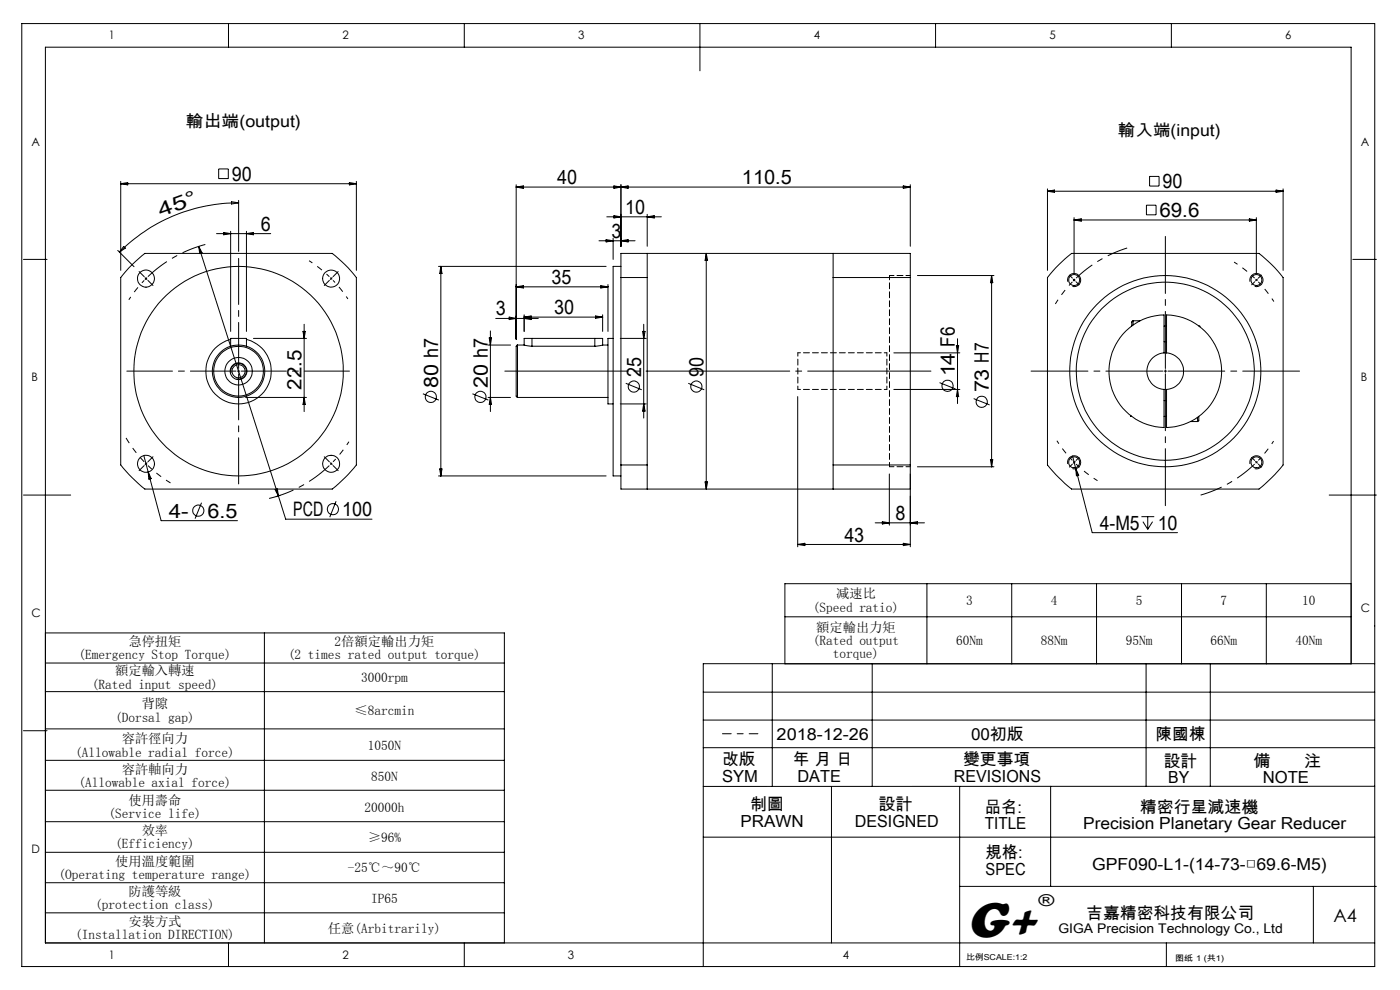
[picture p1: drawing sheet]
<svg xmlns="http://www.w3.org/2000/svg" width="297mm" height="210mm" viewBox="0 0 297 210" stroke-linecap="round" stroke-linejoin="round" font-family="sans-serif">
<g fill="none" stroke="#000" stroke-width=".21">
<path d="M4.6 5h287v200h-287zM48.5 5v5M98.5 5v5M148.5 5v10M198.5 5v5M248.5 5v5M25.6 38.5v18.9M25.6 39h50M25.6 39l1.5-.3v.5zM46.4 35.8h2v2.1h-2zM74.1 38.7l1.5 .3-1.5 .2zM75.6 38.5v18.9"/>
<path d="M109.5 39.7h83.6M109.5 39.2v32.8M109.5 39.7l1.5-.3v.6zM130.2 39.4l1.5 .3-1.5 .3zM131.7 39.2v13M131.7 39.7l1.5-.3v.6zM191.6 39.4l1.5 .3-1.5 .3zM193.1 39.2v13M243.9 37.4h2v2.1h-2zM5 55h5M25 53.1l3.4 3.5M26.2 52.3l.4 .3-1.3 .9z"/>
<path d="M27.4 56.8l3.3-3h39.8a29.2 29.2 0 0 1 5.1 5.1v39.7a32.9 32.9 0 0 1-5.1 5.1h-39.8a32.9 32.9 0 0 1-5.1-5.1v-39.7zM30.8 58.9l.2 .2M31 59.1l-.2 .2M31 59.1l.2 .2M31.2 58.9l-.2 .2M42.2 52.3l16.9 52.9M42.2 52.3l.7 1.3-.5 .2zM45.9 49.6h11.5M47.4 49.3l1.5 .3-1.5 .2zM48.9 49.1v21.2M49.1 42.8l1.5 .2-1.5 .3zM50.6 43a35.7 35.7 0 0 0-25.3 10.5"/>
<path d="M50.6 42.5v10.8M52.3 49.1v21.2M52.3 49.6l1.5-.3v.5zM93 56.5h35.6M93.5 56.5v44.5M93.5 56.5l.3 1.5h-.5zM127.1 51.1h7.6M128.6 50.8l1.5 .3-1.5 .2zM128.7 46h11.6M130.1 50.5v4.5M130.2 45.7l1.5 .3-1.5 .2zM131.7 51.1l1.5-.3v.5z"/>
<path d="M131.7 58.9v-5.1h61.4v5.1M131.7 56.5h-1.6v44.5h1.6M131.7 58.9v39.7M131.7 58.9h5.6M137.3 45.5v6.7M137.3 46l1.5-.3v.5zM137.3 53.8v5.1M137.3 58.9v39.7M149.8 53.8v49.9M149.8 53.8l.3 1.4h-.5zM176.7 53.8v5.1M176.7 58.9h16.4"/>
<path d="M176.7 58.9v39.7M193.1 58.9v39.7M194.6 58.4h16.3M210.4 58.4v40.6M210.4 58.4l.2 1.6h-.5zM222.2 40.1v17.3M222.2 40.6h50M222.2 40.6l1.5-.3v.5zM224.6 56.2l2.7-2.4h39.8a29.2 29.2 0 0 1 5.1 5.1v39.7a32.9 32.9 0 0 1-5.1 5.1h-39.8a32.9 32.9 0 0 1-5.1-5.1v-39.7zM226.5 59.8a1.38 1.38 0 0 1 1.2-1.8 1.38 1.38 0 0 1 1.5 1.5 1.38 1.38 0 0 1-1.7 1.2M227.7 59.2l.4 .4M227.9 46.2v11.7"/>
<path d="M227.9 46.7h38.6M227.9 46.7l1.5-.3v.5zM228.1 59.2l-.4 .4M243.2 43.5h2.1v2.1h-2.1zM265 46.4l1.5 .3-1.5 .2zM265.2 59.8a1.39 1.39 0 0 1 1.2-1.8 1.39 1.39 0 0 1 1.5 1.5 1.39 1.39 0 0 1-1.7 1.2M266.5 46.2v11.7M270.7 40.3l1.5 .3-1.5 .2zM272.2 40.1v17.3M287 55h5M48.9 72a6.9 6.9 0 0 0-4 10.7 6.9 6.9 0 0 0 11.4 0 6.9 6.9 0 0 0-4-10.7M48.9 73.4v-1.6h3.4v1.6"/>
<path d="M49 79.2a1.67 1.67 0 0 1 1.5-2.1 1.67 1.67 0 0 1 1.8 1.8 1.67 1.67 0 0 1-2.1 1.5M53.8 71.8h11.2M64.3 70.3h.5l-.3 1.5zM64.5 68.8v18.5M103.5 73.2h4.8M103.8 71.7h.5l-.3 1.5zM104 70.2v17.1M105.2 67.5h9M108 67.3l1.5 .2-1.5 .3zM109.5 60.8l1.5-.2v.5zM109.5 60.8h19.5M109.8 73.2l-.3 .3v10.5l.3 .3"/>
<path d="M109.8 73.2v11.1M109.8 73.2h1.4M111.2 66.8v3.5M111.2 67.3h16.6M111.2 67.3l1.5-.3v.8l-1.5-.3 1.5-.2M111.2 67.3l1.5 .2M111.2 73.2l1.7 .2M112.9 71.8h-1.7v1.4M112.9 71.8h13.3M112.9 73.4h13.3M112.9 71.8v1.6M126.2 71.8h1.6v1.4"/>
<path d="M126.2 71.8v1.6M126.4 67l1.4 .3-1.4 .2zM127.5 60.6l1.5 .2-1.5 .3zM127.8 73.2l-1.6 .2M127.8 73.2h1.2M127.8 66.8v3.5M129 60.4v9.9M130.1 71.8h-1.1v13.9h1.1M131.6 71.8h5.5M136.3 70.3h.5l-.2 1.5zM136.6 68.8v19.9M189.6 74.9h14"/>
<path d="M202.9 73.3h.5l-.3 1.6zM203.1 71.9v13.7M240.4 68l-.3 .2v.9M240.4 68v.9M240.4 68h1.5M246.9 74.9a3.9 3.9 0 0 0-3.6 3.8 3.9 3.9 0 0 0 3.6 3.9M246.9 74.9v-8.1a11.9 11.9 0 0 0-11.6 11.9 11.9 11.9 0 0 0 11.6 12v-8.1M246.9 74.9h.6M246.9 72.5h.6M246.9 69.2h.6M247.5 74.9a3.9 3.9 0 0 1 3.6 3.8 3.9 3.9 0 0 1-3.6 3.9M247.5 74.9v-8.1a11.9 11.9 0 0 1 11.7 11.9 11.9 11.9 0 0 1-11.7 12v-8.1"/>
<path d="M254.4 69.2h.1v.1M30.5 96.7l3.7 13.7h16.2M50.4 84.3h.2M52.1 84.3h12.9M64.5 84.3l.3 1.5h-.5zM89.7 83.5l3.4 1.4M93.3 99.5h.5l-.3 1.5zM100.2 83.5l3.4 1.4M103.5 84.3h4.8M104 84.3l.3 1.5h-.5zM109.8 84.3h19.2M131.6 85.7h5.5"/>
<path d="M131.7 98.6v5.1h61.4v-5.1M131.7 98.6h5.6M132.8 81.3l3.3 1.4M136.6 85.7l.2 1.5h-.5zM137.3 98.6v5.1M146 81.3l3.4 1.4M169.2 84.1v31.9M176.7 98.6v5.1M176.7 98.6h16.4M189.6 82.6h14M194.6 99h16.3M199.3 81.2l3.4 1.3"/>
<path d="M203.1 82.6l.3 1.5h-.5zM206.6 84.6l3.3 1.3M210.1 97.5h.5l-.2 1.5zM226.5 98.4a1.38 1.38 0 0 1 1.2-1.7 1.38 1.38 0 0 1 1.5 1.5 1.38 1.38 0 0 1-1.7 1.2M227.5 96.7l.7 2.7M228.2 99.4l3.5 13.6h18.1M228.2 99.4l.6 1.4-.4 .1zM239.9 88.2v.1h.2M246.9 82.6h.6M246.9 85h.6M246.9 88.3h.6M252.6 89.4h1.4"/>
<path d="M254 88.5v.9M254.3 88.3v.9l-.3 .2M265.2 98.4a1.39 1.39 0 0 1 1.2-1.7 1.39 1.39 0 0 1 1.5 1.5 1.39 1.39 0 0 1-1.7 1.2M5 105h10M31.4 100.1l.7 1.4-.5 .1zM42.8 106.6l-1.4 3.4M58.3 103.8l.5-.1 .3 1.5zM59.1 105.2l1.5 4.9h18.3M59.5 105l-1 .4M71.3 106.3l-1.3 3.4M93 101h35.6M149.6 102.2h.5l-.3 1.5z"/>
<path d="M169.2 115.5h23.9M169.2 115.5l1.5-.3v.5zM185.7 110.9h10.4M187.2 110.7l1.5 .2-1.5 .3zM188.7 100.5v10.9M191.6 115.2l1.5 .3-1.5 .2zM193.1 100.5v15.5M193.1 110.9l1.5-.2v.5zM242.1 109.6h2.8M242.5 110.7l1 1.6M243.5 109.6v2.7M244.5 110.7l-1 1.6"/>
<path d="M282 105h10M9.6 134.3h97.4v65.7M56.1 134.3v65.7M166.5 130.8h120.1M196.6 123.8v17M214.6 123.8v17M232.6 123.8v17M250.6 123.8v17M268.6 123.8v17M286.6 123.8h-120.1v17M5 155h5M9.6 140.6h97.4"/>
<path d="M9.6 146.7h97.4M9.6 154.6h97.4M149.2 152.7h142.4M149.2 146.8h142.4M149.2 158.6h142.4M163.8 140.8v26M185 140.8v26M243.1 140.8v26M256.8 140.8v26M286.6 140.8v-130.8h-277v190h282M291.6 140.8h-142.4v64.2M9.6 161.3h97.4"/>
<path d="M9.6 167.6h97.4M9.6 174.3h97.4M149.2 177.6h142.4M176.4 166.8v33.2M203.6 166.8v38.2M222.9 166.8v21.2M291.6 166.8h-142.4M9.6 180.8h97.4M9.6 187.2h97.4M9.6 193.6h97.4M203.6 188h88.4M278.6 188v12"/>
<path d="M48.5 200v5M98.5 200v5M247.4 200v5"/>
<circle cx="31" cy="59.1" r="1.81"/>
<circle cx="70.3" cy="59.1" r="1.81"/>
<circle cx="227.9" cy="59.4" r="1.17"/>
<circle cx="266.5" cy="59.4" r="1.17"/>
<circle cx="50.6" cy="78.7" r="2.91"/>
<circle cx="50.6" cy="78.7" r="22.2"/>
<circle cx="50.6" cy="78.8" r="5.6"/>
<circle cx="50.6" cy="78.7" r="1.39"/>
<circle cx="50.6" cy="78.7" r="5.3"/>
<circle cx="50.6" cy="78.7" r="1.77"/>
<circle cx="247.2" cy="78.7" r="18.9"/>
<circle cx="247.2" cy="78.7" r="20.3"/>
<circle cx="31" cy="98.4" r="1.8"/>
<circle cx="70.3" cy="98.4" r="1.81"/>
<circle cx="91.4" cy="84.2" r="1.19"/>
<circle cx="101.9" cy="84.2" r="1.19"/>
<circle cx="134.5" cy="82" r="1.19"/>
<circle cx="147.7" cy="82" r="1.19"/>
<circle cx="201" cy="81.8" r="1.19"/>
<circle cx="208.2" cy="85.2" r="1.18"/>
<circle cx="227.9" cy="98.1" r="1.17"/>
<circle cx="266.5" cy="98.1" r="1.17"/>
<circle cx="42.1" cy="108.3" r="1.18"/>
<circle cx="70.6" cy="108" r="1.19"/>
</g>
<path d="M227.5 59.8a27.4 27.4 0 0 0-3.6 4.7M31.4 98.8a27.8 27.8 0 0 0 4.8 3.6" fill="none" stroke="#000" stroke-width=".21" stroke-dasharray="30.5 1.3 1.3 1.3" stroke-dashoffset="29.4" stroke-linecap="butt"/>
<path d="M228.3 59a27.3 27.3 0 0 1 10.8-6.4" fill="none" stroke="#000" stroke-width=".21" stroke-dasharray="30.5 1.3 1.3 1.3" stroke-dashoffset="26" stroke-linecap="butt"/>
<path d="M70.3 59.1l-.2-.2M70.3 59.1l.2 .2M266.6 59.4l-.2-.2M266.6 59.4l.2 .2M31 98.4l.2 .2M31 98.4l-.2-.2M70.3 98.4l.2-.2M70.3 98.4l-.2 .2M227.9 98.1l.2 .1M227.9 98.1l-.2-.2M266.6 98.1l.2-.2M266.6 98.1l-.2 .1" fill="none" stroke="#000" stroke-width=".21" stroke-dasharray="30.5 1.3 1.3 1.3" stroke-linecap="butt"/>
<path d="M69.9 58.7l-2.1-1.8-2.2-1.6M266.2 59l-2.1-1.8-2.3-1.6" fill="none" stroke="#000" stroke-width=".21" stroke-dasharray="30.5 1.3 1.3 1.3" stroke-dashoffset="29.6" stroke-linecap="butt"/>
<path d="M266.9 59.8l1.8 2 1.5 2.2M70.7 98l1.7-2.1 1.6-2.2M227.5 97.7l-1.7-2-1.6-2.2" fill="none" stroke="#000" stroke-width=".21" stroke-dasharray="30.5 1.3 1.3 1.3" stroke-dashoffset="29.7" stroke-linecap="butt"/>
<path d="M30.6 59.5l-1.7 2-1.6 2.1M266.9 97.7l1.8-2 1.5-2.1" fill="none" stroke="#000" stroke-width=".21" stroke-dasharray="30.5 1.3 1.3 1.3" stroke-dashoffset="29.8" stroke-linecap="butt"/>
<path d="M266.2 98.4a27.3 27.3 0 0 1-11.5 6.6" fill="none" stroke="#000" stroke-width=".21" stroke-dasharray="30.5 1.3 1.3 1.3" stroke-dashoffset="25.7" stroke-linecap="butt"/>
<path d="M228.3 98.4l2.2 1.9 2.3 1.7" fill="none" stroke="#000" stroke-width=".21" stroke-dasharray="30.5 1.3 1.3 1.3" stroke-dashoffset="29.5" stroke-linecap="butt"/>
<path d="M31.4 58.7a27.8 27.8 0 0 1 12.2-6.8" fill="none" stroke="#000" stroke-width=".21" stroke-dasharray="30.5 1.3 1.3 1.3" stroke-dashoffset="25.3" stroke-linecap="butt"/>
<path d="M70.7 59.5l1.6 1.9 1.5 2" fill="none" stroke="#000" stroke-width=".21" stroke-dasharray="30.5 1.3 1.3 1.3" stroke-dashoffset="29.9" stroke-linecap="butt"/>
<path d="M69.9 98.8a27.8 27.8 0 0 1-12.8 6.9" fill="none" stroke="#000" stroke-width=".21" stroke-dasharray="30.5 1.3 1.3 1.3" stroke-dashoffset="25" stroke-linecap="butt"/>
<path d="M30.6 98a27.8 27.8 0 0 1-3.9-5.1" fill="none" stroke="#000" stroke-width=".21" stroke-dasharray="30.5 1.3 1.3 1.3" stroke-dashoffset="29.2" stroke-linecap="butt"/>
<path d="M107.1 78.7h90.4" fill="none" stroke="#000" stroke-width=".21" stroke-dasharray="30.5 1.3 1.3 1.3" stroke-dashoffset="4.3"/>
<path d="M153.3 155.6h7.5" fill="none" stroke="#000" stroke-width=".21" stroke-dasharray="30.5 1.3 1.3 1.3" stroke-dashoffset="28.6"/>
<path d="M193.1 58.4h-4.4M188.7 99h4.4" fill="none" stroke="#000" stroke-width=".21" stroke-dasharray="1.3 .6" stroke-dashoffset=".3"/>
<path d="M188.7 99v-40.6" fill="none" stroke="#000" stroke-width=".21" stroke-dasharray="1.3 .6" stroke-dashoffset=".4"/>
<path d="M169.3 82.6v-7.8M188.1 82.6v-7.8" fill="none" stroke="#000" stroke-width=".21" stroke-dasharray="1.3 .6" stroke-dashoffset=".6"/>
<path d="M188.1 74.8h-18.8M169.3 82.6h18.8" fill="none" stroke="#000" stroke-width=".21" stroke-dasharray="1.3 .6" stroke-dashoffset=".7"/>
<g fill="none" stroke="#000" stroke-width=".21" stroke-dasharray="30.5 1.3 1.3 1.3">
<path d="M30.6 58.7l-1.1-1.1M31.4 59.5l1.1 1.1M69.9 59.5l-1.1 1.1M70.3 59.1l.2-.2M70.3 59.1l-.2 .2M70.7 58.7l1-1.1M227.5 59l-.6-.6M228.3 59.8l.6 .6M266.2 59.8l-.7 .6M266.6 59.4l.2-.2M266.6 59.4l-.2 .2M267 59l.6-.6"/>
<path d="M50.6 78.7v-.3M50.6 78.7h-.3M50.6 78.7v.3M50.6 78.7h.3M247.2 78.7v-.3M247.2 78.7h-.3M247.2 78.7v.3M247.2 78.7h.3M30.6 98.8l-1.1 1M31 98.4l-.2 .2M31 98.4l.2-.2M31.4 98l1.1-1.1"/>
<path d="M69.9 98l-1.1-1.1M70.3 98.4l.2 .2M70.3 98.4l-.2-.2M70.7 98.8l1 1M227.5 98.4l-.6 .7M227.9 98.1l-.2 .2M227.9 98.1l.2-.2M228.3 97.7l.6-.7M266.2 97.7l-.7-.7M266.6 98.1l.2 .2M266.6 98.1l-.2-.2M267 98.4l.6 .7"/>
</g>
<path d="M246.7 78.7h-28M247.2 78.2v-28.1M247.2 79.3v28M247.8 78.7h27.9" fill="none" stroke="#000" stroke-width=".21" stroke-dasharray="30.5 1.3 1.3 1.3" stroke-dashoffset="18.4"/>
<path d="M50.6 78.2v-23.4M50.6 79.3v23.4" fill="none" stroke="#000" stroke-width=".21" stroke-dasharray="30.5 1.3 1.3 1.3" stroke-dashoffset="20.7"/>
<path d="M50.1 78.7h-23.2" fill="none" stroke="#000" stroke-width=".21" stroke-dasharray="30.5 1.3 1.3 1.3" stroke-dashoffset="20.8"/>
<path d="M51.2 78.7h22.9" fill="none" stroke="#000" stroke-width=".21" stroke-dasharray="30.5 1.3 1.3 1.3" stroke-dashoffset="20.9"/>
<text font-size="11" x="205.1" y="198.7">G+</text>
<g font-size="4.2">
<text x="49.2" y="38.4">90</text>
<text x="118.2" y="39.1">40</text>
<text x="157.4" y="39.1">110.5</text>
<text x="246.6" y="39.9">90</text>
<text x="34.1" y="46.1" transform="rotate(-20 34.1 46.1)">4 5 °</text>
<text x="132.6" y="45.4">10</text>
<text x="246" y="46">69.6</text>
<text x="55.3" y="48.9">6</text>
<text x="129.7" y="50.4">3</text>
<text x="117" y="60.2">35</text>
<text x="105.2" y="66.9">3</text>
<text x="117.5" y="66.6">30</text>
<text x="202.5" y="73.5" transform="rotate(-90 202.5 73.5)">F6</text>
<text x="63.9" y="82.7" transform="rotate(-90 63.9 82.7)">22.5</text>
<text x="92.9" y="82.2" transform="rotate(-90 92.9 82.2)">80 h7</text>
<text x="103.5" y="82.2" transform="rotate(-90 103.5 82.2)">20 h7</text>
<text x="136" y="80" transform="rotate(-90 136 80)">25</text>
<text x="149.3" y="80" transform="rotate(-90 149.3 80)">90</text>
<text x="202.5" y="79.9" transform="rotate(-90 202.5 79.9)">14</text>
<text x="209.8" y="83.3" transform="rotate(-90 209.8 83.3)">73 H7</text>
<text x="35.8" y="109.8">4-</text>
<text x="44" y="109.8">6.5</text>
<text x="62.2" y="109.5">PCD</text>
<text x="72.6" y="109.5">100</text>
<text x="189.9" y="110.3">8</text>
<text x="233.3" y="112.4">4-M5</text>
<text x="245.6" y="112.4">10</text>
<text x="179.1" y="114.9">43</text>
</g>
<text font-size="3.9" x="282.9" y="195.5">A4</text>
<g font-size="3.5">
<text x="39.4" y="26.9">輸出端(output)</text>
<text x="237.1" y="28.9">輸入端(input)</text>
<text x="164.8" y="157">2018-12-26</text>
<text x="206" y="157">00初版</text>
<text x="245.2" y="157">陳國棟</text>
<text x="153.2" y="162.3">改版</text>
<text x="153.2" y="165.8">SYM</text>
<text x="168.2" y="162.3">年 月 日</text>
<text x="169.2" y="165.8">DATE</text>
<text x="202.4" y="165.8">REVISIONS</text>
<text x="204.3" y="162.3">變更事項</text>
<text x="246.9" y="162.6">設計</text>
<text x="247.9" y="166.1">BY</text>
<text x="265.9" y="162.6">備</text>
<text x="267.9" y="166.1">NOTE</text>
<text x="276.6" y="162.6">注</text>
<text x="159.1" y="171.9">制圖</text>
<text x="186.4" y="171.9">設計</text>
<text x="208.9" y="172.4">品名:</text>
<text x="241.8" y="172.4">精密行星減速機</text>
<text x="157.1" y="175.4">PRAWN</text>
<text x="181.3" y="175.4">DESIGNED</text>
<text x="208.9" y="175.9">TITLE</text>
<text x="229.8" y="175.9">Precision Planetary Gear Reducer</text>
<text x="209.1" y="182.1">規格:</text>
<text x="209.1" y="185.6">SPEC</text>
<text x="231.7" y="184.6">GPF090-L1-(14-73-□69.6-M5)</text>
<text x="220.3" y="192.2">®</text>
<text x="230.5" y="194.8">吉嘉精密科技有限公司</text>
</g>
<g font-size="2.8">
<text x="172.4" y="129.7">(Speed ratio)</text>
<text x="177.4" y="126.9">减速比</text>
<text x="205" y="128.3">3</text>
<text x="223" y="128.3">4</text>
<text x="241" y="128.3">5</text>
<text x="259" y="128.3">7</text>
<text x="276.2" y="128.3">10</text>
<text x="27.2" y="137">急停扭矩</text>
<text x="71" y="137">2倍額定輸出力矩</text>
<text x="172.4" y="136.8">(Rated output</text>
<text x="173.1" y="134">額定輸出力矩</text>
<text x="202.8" y="136.8">60Nm</text>
<text x="220.8" y="136.8">88Nm</text>
<text x="238.8" y="136.8">95Nm</text>
<text x="256.8" y="136.8">66Nm</text>
<text x="274.8" y="136.8">40Nm</text>
<text x="16.6" y="139.8">(Emergency Stop Torque)</text>
<text x="24.4" y="143.3">額定輸入轉速</text>
<text x="61.1" y="139.8">(2 times rated output torque)</text>
<text x="176.7" y="139.7">torque)</text>
<text x="19.5" y="146.1">(Rated input speed)</text>
<text x="76.6" y="144.7">3000rpm</text>
<text x="24.4" y="153.1">(Dorsal gap)</text>
<text x="30.1" y="150.2">背隙</text>
<text x="75.2" y="151.7">≤8arcmin</text>
<text x="15.9" y="160.5">(Allowable radial force)</text>
<text x="25.8" y="157.7">容許徑向力</text>
<text x="78" y="159.1">1050N</text>
<text x="16.6" y="167">(Allowable axial force)</text>
<text x="25.8" y="164.2">容許軸向力</text>
<text x="78.7" y="165.6">850N</text>
<text x="23" y="173.6">(Service life)</text>
<text x="27.2" y="170.7">使用壽命</text>
<text x="77.3" y="172.2">20000h</text>
<text x="24.4" y="180">(Efficiency)</text>
<text x="30.1" y="177.1">效率</text>
<text x="78" y="178.5">≥96%</text>
<text x="24.4" y="183.6">使用溫度範圍</text>
<text x="73.8" y="185">-25℃～90℃</text>
<text x="12.4" y="186.4">(Operating temperature range)</text>
<text x="27.2" y="190">防護等級</text>
<text x="78.7" y="191.4">IP65</text>
<text x="20.2" y="192.9">(protection class)</text>
<text x="27.2" y="196.4">安裝方式</text>
<text x="69.6" y="197.8">任意(Arbitrarily)</text>
<text x="224.5" y="197.8">GIGA Precision Technology Co., Ltd</text>
<text x="16" y="199.2">(Installation DIRECTION)</text>
</g>
<g font-size="2.5">
<text x="23.1" y="8.4">1</text>
<text x="72.7" y="8.4">2</text>
<text x="122.7" y="8.4">3</text>
<text x="172.7" y="8.4">4</text>
<text x="222.7" y="8.4">5</text>
<text x="272.7" y="8.4">6</text>
<text x="6.7" y="30.9">A</text>
<text x="288.7" y="30.9">A</text>
<text x="6.7" y="80.9">B</text>
<text x="288.7" y="80.9">B</text>
<text x="6.7" y="130.9">C</text>
<text x="288.7" y="129.9">C</text>
<text x="6.7" y="180.9">D</text>
<text x="23.1" y="203.4">1</text>
<text x="72.7" y="203.4">2</text>
<text x="120.5" y="203.4">3</text>
<text x="178.8" y="203.4">4</text>
</g>
<g font-size="1.7">
<text x="204.9" y="203.7">比例SCALE:1:2</text>
<text x="249.3" y="203.8">图纸 1 (共1)</text>
</g>
</svg>
